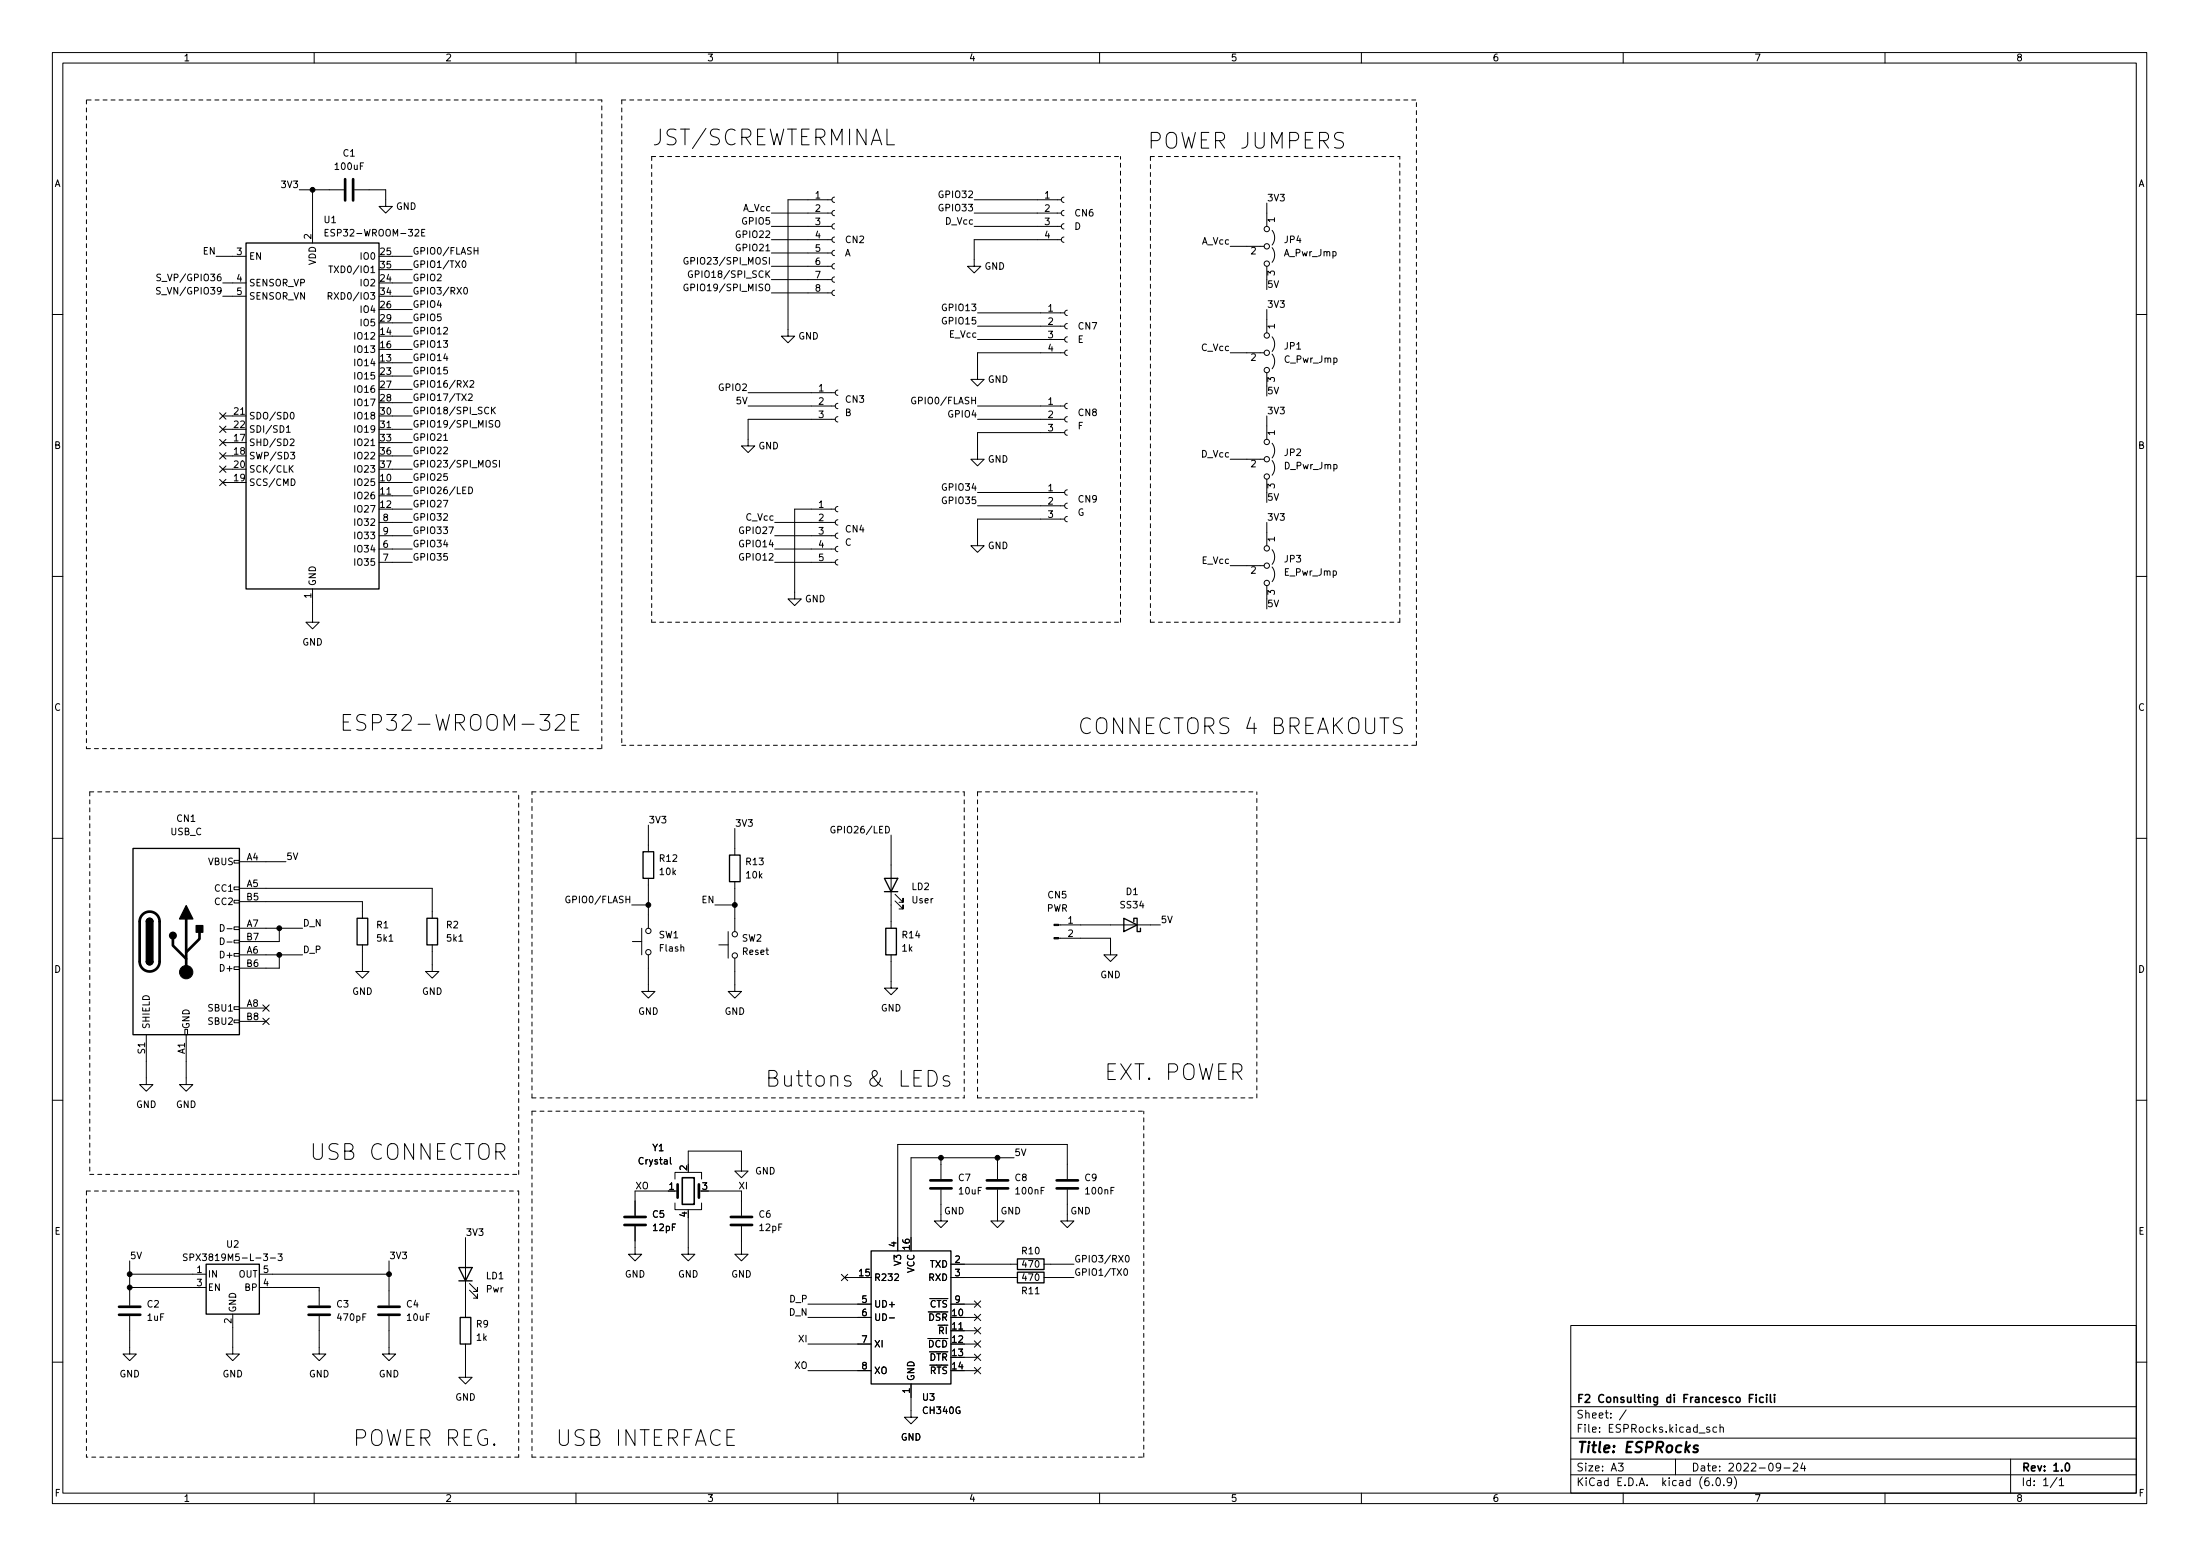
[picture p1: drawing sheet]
<svg xmlns="http://www.w3.org/2000/svg" width="420mm" height="297mm" viewBox="0 0 420 297" stroke-linecap="round" stroke-linejoin="round" font-family="sans-serif">
<g fill="none" stroke="#000" stroke-width=".19">
<path d="M10 10h400v277h-400zM12 12h396v273h-396zM60 10v2M110 10v2M160 10v2M210 10v2M260 10v2M310 10v2M360 10v2M57.1 36.2h8.6M59.7 36.2v10.2M67.7 36.2h6v3.2h1.2l-1.2 1.3-1.3-1.3h1.3"/>
<path d="M158.9 38.1h-8.4v26.1h1.3l-1.3 1.2-1.3-1.2h1.3M159.4 37.6l-.4 .2-.1 .3 .1 .4 .4 .1M186.1 38.1h16.6M203.2 37.6l-.4 .2-.1 .3 .1 .4 .4 .1M241.9 38.8v4.4M30.6 54.9h-.5l-.2 .2 .1 .3 .6 .3v.3l-.2 .1h-.5M30.7 52.4l-.5-.1-.2 .2v.3l.6 .3 .1 .3-.3 .2-.4-.1M41.3 48.9h5.7M42.5 54h4.5M42.5 56.6h4.5M62.1 44.4h.4M62.7 56.5h.6l.1-.2-.1-.3-.6-.1v1.2"/>
<path d="M62.7 43.8h-.6v1.3h.6M62.8 50.8h.7M63 56.5l.4 .6M63.2 50.8v1.2M74.9 48.9h3.8M74.9 54h3.8M74.9 56.6h3.8M74.9 59.1h3.8M74.9 51.5h3.8M80.5 44.4h.5M81.1 43.8h-.6v1.3h.6M88.4 49.9l.2-.1a.68 .68 0 0 1 .4 .6 .68 .68 0 0 1-.4 .7l-.3-.5z"/>
<path d="M88.7 55l.2-.1a.68 .68 0 0 1 .4 .6 .68 .68 0 0 1-.4 .6l-.3-.4zM90.5 47.9h.8M91.3 47.3v1.2M131.3 54.3a.59 .59 0 0 0-.7 .6 .59 .59 0 0 0 .7 .5l.1-.4h-.2M131.3 49.2a.59 .59 0 0 0-.7 .6 .59 .59 0 0 0 .7 .6l.1-.5h-.2M132.2 51.8a.59 .59 0 0 0-.7 .5 .59 .59 0 0 0 .7 .6v-.5h-.2M147.3 45.8h11.6M147.3 43.2h11.6M147.3 40.7h11.6M147.3 55.9h11.6M147.3 53.4h11.6M147.3 50.8h11.6"/>
<path d="M147.3 48.3h11.6M159.4 55.4l-.4 .2-.1 .3 .1 .4 .4 .1M159.4 52.9l-.4 .1-.1 .4 .1 .3 .4 .2M159.4 50.3l-.4 .2-.1 .3 .1 .4 .4 .1M159.4 47.8l-.4 .1-.1 .4 .1 .4 .4 .1M159.4 45.2l-.4 .2-.1 .4 .1 .3 .4 .2M159.4 42.7l-.4 .2-.1 .3 .1 .4 .4 .1M159.4 40.2l-.4 .1-.1 .4 .1 .3 .4 .2M186.1 43.2h16.6M186.1 40.7h16.6M186.7 59.7h16.6M202.7 45.8h-16.6v5h1.2l-1.2 1.3-1.3-1.3h1.3"/>
<path d="M203.2 45.2l-.4 .2-.1 .4 .1 .3 .4 .2M203.2 42.7l-.4 .2-.1 .3 .1 .4 .4 .1M203.2 40.2l-.4 .1-.1 .4 .1 .3 .4 .2M203.8 59.2l-.3 .2-.2 .3 .2 .4 .3 .1M234.9 47h6.5M241.9 50.8v2.6M241.9 59.1v4.4M242.9 44a2.26 2.26 0 0 1 0 2.8M242.9 47.3a2.26 2.26 0 0 1 0 2.8M10 60h2M41.9 78.8l1.3 1.2M42.5 79.4h4.5"/>
<path d="M43.2 78.8l-1.3 1.2M55.6 78.8l.1-.1a.68 .68 0 0 1 .5 .7 .68 .68 0 0 1-.5 .6l-.3-.5zM74.9 79.4h3.8M74.9 66.7h3.8M74.9 74.3h3.8M74.9 69.3h3.8M74.9 61.6h3.8M74.9 76.9h3.8M74.9 64.2h3.8M74.9 71.8h3.8M89.5 75.3l.4-.1 .3 .4-.8 .9h.8M89.8 72.8l.4-.1 .3 .3-.8 .9h.8"/>
<path d="M93.9 77.7v1.3M94.1 78.3l.5 .7M94.6 77.7l-.7 .8M142.9 77.5h16.6M142.9 75h16.6M160 79.5l-.3 .2-.2 .3 .2 .4 .3 .2M160 77l-.3 .1-.2 .4 .2 .4 .3 .1M160 74.5l-.3 .1-.2 .4 .2 .3 .3 .2M174.8 75.9a.59 .59 0 0 0-.7 .6 .59 .59 0 0 0 .7 .5l.1-.4h-.3M186.7 77.5h16.6M186.7 64.8h16.6M186.7 62.3h16.6"/>
<path d="M203.3 67.3h-16.6v5.1h1.3l-1.3 1.3-1.3-1.3h1.3M203.8 79.5l-.3 .2-.2 .3 .2 .4 .3 .2M203.8 77l-.3 .1-.2 .4 .2 .4 .3 .1M203.8 66.8l-.3 .2-.2 .3 .2 .4 .3 .2M203.8 64.3l-.3 .1-.2 .4 .2 .4 .3 .1M203.8 61.8l-.3 .1-.2 .4 .2 .3 .3 .2M234.9 67.3h6.5M241.9 71.2v2.5M241.9 79.4v4.5M242.9 64.3a2.26 2.26 0 0 1 0 2.8M242.9 67.6a2.26 2.26 0 0 1 0 2.8M408 60h2"/>
<path d="M41.9 91.5l1.3 1.2M41.9 86.4l1.3 1.2M41.9 89l1.3 1.2M41.9 83.9l1.3 1.2M41.9 81.3l1.3 1.3M42.5 82h1.9M42.5 92.1h1.9M42.5 89.6h1.9M42.5 87h1.9M42.5 84.5h1.9M43.2 91.5l-1.3 1.2M43.2 86.4l-1.3 1.2"/>
<path d="M43.2 89l-1.3 1.2M43.2 83.9l-1.3 1.2M43.2 81.3l-1.3 1.3M54.7 81.6l.4-.3v1.2M54.7 82.5h.7M55.4 83.9l.5-.1 .3 .4-.8 .9h.8M55.4 89.4l.6 .7M55.5 86.3h.8l-.4 .5 .3 .1v.6l-.2 .1-.5-.1M55.6 91.4a.64 .64 0 0 1 .7 .7 .64 .64 0 0 1-.7 .6zM56 88.9l-.7 .7M72.4 94.7h6.3M72.4 82h6.3"/>
<path d="M72.4 99.7h6.3M74.9 97.2h3.8M74.9 92.1h3.8M74.9 89.6h3.8M74.9 87h3.8M74.9 84.5h3.8M84.7 84.1h.8M89.5 93a.64 .64 0 0 1 .8 .6 .64 .64 0 0 1-.8 .6zM94.8 80.3h.1a.43 .43 0 0 1 .5 .4v.4a.42 .42 0 0 1-.4 .5 .42 .42 0 0 1-.4-.5zM94.8 88l-.4-.1-.2 .1v.4l.5 .2 .1 .3-.2 .3-.5-.1M95.4 87.9v1.3M148 99.7h11.5"/>
<path d="M159.5 80h-16.6v5.1h1.2l-1.2 1.3-1.3-1.3h1.3M159.5 97.2h-7.7v17.1h1.2l-1.2 1.3-1.3-1.3h1.3M160 99.2l-.3 .2-.2 .3 .2 .4 .3 .1M160 96.7l-.3 .1-.2 .4 .2 .4 .3 .1M186.7 80h16.6M186.7 96.6h16.6M186.7 94h16.6M203.3 99.1h-16.6v5.1h1.3l-1.3 1.2-1.3-1.2h1.3M203.3 82.6h-16.6v5.1h1.3l-1.3 1.2-1.3-1.2h1.3M203.8 82.1l-.3 .1-.2 .4 .2 .3 .3 .2M203.8 98.6l-.3 .1-.2 .4 .2 .4 .3 .1M203.8 96l-.3 .2-.2 .4 .2 .3 .3 .2"/>
<path d="M203.8 93.5l-.3 .2-.2 .3 .2 .4 .3 .1M234.9 87.7h6.5M241.9 91.5v2.5M241.9 99.7v4.5M242.9 84.6a2.26 2.26 0 0 1 0 2.8M242.9 87.9a2.26 2.26 0 0 1 0 2.8M10 110h2M59.7 112.4v6.4h1.3l-1.3 1.3-1.3-1.3h1.3M72.4 104.8h6.3M72.4 107.4h6.3M72.4 102.3h6.3M148 104.8h11.5"/>
<path d="M148 107.4h11.5M148 102.3h11.5M160 106.8l-.3 .2-.2 .4 .2 .3 .3 .2M160 104.3l-.3 .2-.2 .3 .2 .4 .3 .1M160 101.8l-.3 .1-.2 .4 .2 .3 .3 .2M234.9 108h6.5M241.9 111.8v2.5M242.9 104.9a2.26 2.26 0 0 1 0 2.8M242.9 108.2a2.26 2.26 0 0 1 0 2.8M408 110h2M106.1 136.7l.5-.3h.7a.81 .81 0 0 1 .4 1.3l-1.7 1.7h1.8M109.1 137.8h1"/>
<path d="M110.6 136.4h-1.5v3h1.5M267.8 137.2l-1.1-.2a.73 .73 0 0 0-.6 .8 .73 .73 0 0 0 .6 .7 1.09 1.09 0 0 1 1.1 .7 .76 .76 0 0 1-.6 .8l-1.1-.1M123.8 157.5v5.1M140.3 158.2v5M159.4 157.8a.59 .59 0 0 0-.7 .6 .59 .59 0 0 0 .7 .6l.1-.5h-.3M170.2 159.4v17.8M10 160h2M42.1 176.5a.64 .64 0 0 1 .7 .6 .64 .64 0 0 1-.7 .7zM42.1 179a.64 .64 0 0 1 .7 .7 .64 .64 0 0 1-.7 .6zM43.4 177.3h.9M43.4 179.8h.9M44.7 179.5h1v.5h-1z"/>
<path d="M44.7 176.9h1v.6h-1zM44.7 171.9h1v.5h-1zM44.7 169.3h1v.5h-1zM44.7 164.2h1v.6h-1zM45.7 164.5h8.9M45.7 169.6h36.8v5.7M45.7 177.2h12.1M45.7 172.1h23.5v3.2M53.3 177.2v2.5h-7.6M108.8 171.1a.59 .59 0 0 0-.8 .6 .59 .59 0 0 0 .8 .6v-.5h-.2M120.6 172.8h3.2M120.8 179.7h1.8"/>
<path d="M122.6 177.2v5.1M123.8 167.7v9.5M136.5 172.8h3.8M139.1 177.8v5.1M140.3 168.3v9.5M170.9 172l1.6 1.5v-.7v.7h-.8M170.9 170.7l1.6 1.5v-.7v.7h-.8M202.2 179.1h9.9v3.2h1.3l-1.3 1.3-1.3-1.3h1.3M202.2 176.6h19.4M408 160h2M27.9 197.5v9.5h1.3l-1.3 1.3-1.2-1.3h1.2M35.3 196.5h.5v1h-.5z"/>
<path d="M35.6 197.5v9.5h1.2l-1.2 1.3-1.3-1.3h1.3M44.7 194.7h1v.5h-1zM44.7 192.2h1v.5h-1zM44.7 184.6h1v.5h-1zM44.7 182h1v.5h-1zM45.7 182.3h12.1M45.7 192.4h5.1M45.7 195h5.1M50.2 191.8l1.2 1.3M50.2 194.4l1.2 1.2M51.4 191.8l-1.2 1.3M51.4 194.4l-1.2 1.2"/>
<path d="M53.3 182.3v2.5h-7.6M69.2 180.4v5.1h1.3l-1.3 1.2-1.3-1.2h1.3M82.5 180.4v5.1h1.3l-1.3 1.2-1.2-1.2h1.2M123.8 182.3v7h1.3l-1.3 1.2-1.2-1.2h1.2M137.3 180.4h1.8M140.3 182.9v6.4h1.3l-1.3 1.2-1.2-1.2h1.2M170.2 182.3v6.3h1.2l-1.2 1.3-1.3-1.3h1.3M10 210h2M177.3 204.3h.7a1.64 1.64 0 0 1 .7 2.6l-.3 .3-.4 .1h-.7zM181.3 205.5l-.7-.2-.3 .2-.2 .3 .2 .4 1 .3 .1 .3-.1 .4-.3 .1-.9-.1M408 210h2M35.7 239.4h-.4l-.2 .1v.4l.5 .2 .1 .3-.2 .2h-.5"/>
<path d="M53.1 239.4h.8l-.4 .5 .3 .1v.5l-.2 .1-.5-.1M88.9 236.3v15.2M121.3 234.1v5.3h1.3l-1.3 1.3-1.3-1.3h1.3M127.6 227.4h-6.3v4.7M128 221v1l.2 .2M128.9 229.7v1.2h5.1v-1.2M128.9 225.1v-1.3h5.1v1.3M128.9 227.4h.5M131.4 222.3v-2.6h10.2v3.9h1.3l-1.3 1.2-1.3-1.2h1.3M131.4 232.4v7h1.3l-1.3 1.3-1.2-1.3h1.2M133.5 227.4h.5M135.3 227.4h6.3v4.7"/>
<path d="M141.6 234.1v5.3h1.3l-1.3 1.3-1.3-1.3h1.3M179.7 227.1v6h1.3l-1.3 1.3-1.3-1.3h1.3M179.7 221v4.1M190.5 227.1v6h1.3l-1.3 1.3-1.3-1.3h1.3M190.5 221v4.1M193.7 221h-19.7v15.3M203.8 227.1v6h1.3l-1.3 1.3-1.2-1.3h1.2M203.8 225.1v-6.6h-32.4v20.3M215 239.8l.2-.1a.68 .68 0 0 1 .5 .6 .68 .68 0 0 1-.5 .6l-.3-.5zM24.8 251.2v7.3h1.2l-1.2 1.3-1.3-1.3h1.3M24.8 240.7v8.5M24.8 243.2h14.6"/>
<path d="M24.8 245.8h14.6M36.3 240h.6l.1-.2v-.3l-.7-.1v1.2M44.4 250.9v7.6h1.3l-1.3 1.3-1.2-1.3h1.2M49.5 245.8h11.5v3.4M49.5 243.2h24.8M51.6 240.2h1M61 251.2v7.3h1.2l-1.2 1.3-1.3-1.3h1.3M74.3 251.2v7.3h1.3l-1.3 1.3-1.3-1.3h1.3M74.3 240.7v8.5M88.9 256.6v6.3h1.3l-1.3 1.3-1.3-1.3h1.3M89.7 246.3l1.5 1.5v-.7v.7h-.8M89.7 245l1.5 1.5v-.7v.7h-.8"/>
<path d="M154.3 249h12.1M154.3 251.5h12.1M154.3 256.6h12.1M160.7 243.3l1.2 1.2M161.3 243.9h2.5M161.9 243.3l-1.2 1.2M169.9 251.6h.9M181.6 243.9h12.7M181.6 241.3h12.7M181.6 254h5.1M181.6 249h5.1M184.1 251.5h2.6"/>
<path d="M184.1 256.6h2.6M184.1 259.1h2.6M186.1 248.3l1.2 1.3M186.1 256l1.2 1.2M186.1 258.5l1.2 1.2M186.1 250.9l1.2 1.2M186.1 253.4l1.2 1.2M187.3 248.3l-1.2 1.3M187.3 256l-1.2 1.2M187.3 258.5l-1.2 1.2M187.3 250.9l-1.2 1.2M187.3 253.4l-1.2 1.2"/>
<path d="M199.4 243.9h5.7M199.4 241.3h5.7M214.7 242.3l.2-.1a.68 .68 0 0 1 .5 .6 .68 .68 0 0 1-.5 .7l-.3-.5zM300 253h108v32h-108zM10 260h2M154.3 261.7h12.1M174 264.2v6.3h1.3l-1.3 1.3-1.3-1.3h1.3M184.1 261.7h2.6M186.1 261l1.2 1.3M187.3 261l-1.2 1.3M300 278.5h108M300 274.5h108"/>
<path d="M300 268.5h108M309.1 279.3h.9l-.5 .6 .4 .1v.7l-.2 .1-.6-.1M310.6 269.1l-1.3 2M320 278.5v3M326.5 272.5l-.4-.1-.2 .2 .1 .2 .5 .2v.3h-.6M327.9 272.5l-.5-.1-.3 .3 .2 .6h.6M328.5 272.6l.2-.2 .4 .1v.9M328.5 271.9v1.5M340.1 280l-.3 .2h-.3l-.3-.2 .2-.6 .4-.1 .2 .2a.99 .99 0 0 1-.4 1.3h-.2M342.5 279.5l.6-.2 .2 .2 .1 .2-1 1.1h1M344.3 279.2l-.4 1.1h1M344.6 279.8v1"/>
<path d="M384 278.5v6.5M408 260h2M60 285v2M110 285v2M160 285v2M210 285v2M260 285v2M300 281.5h108M310 285v2M327.1 283.5v.1M327.9 282.2l.2-.1a.8 .8 0 0 1 .5 .8 .8 .8 0 0 1-.5 .7 1 1 0 0 1-.2-1.4zM329.2 283.5v.1"/>
<path d="M330.7 282.8l-.3 .2h-.3l-.2-.2 .1-.6 .4-.1 .2 .2a.99 .99 0 0 1-.3 1.3h-.3M331.2 281.9a1.72 1.72 0 0 1 0 2.3M340.7 280.2h1.2M360 285v2M392.9 282l-1.3 2M393.3 282.5l.4-.4v1.5M393.3 283.6h.8"/>
<circle cx="241.9" cy="43.7" r=".51"/>
<circle cx="241.9" cy="50.3" r=".51"/>
<circle cx="241.9" cy="47" r=".51"/>
<circle cx="241.9" cy="67.3" r=".51"/>
<circle cx="241.9" cy="64" r=".51"/>
<circle cx="241.9" cy="70.6" r=".51"/>
<circle cx="241.9" cy="87.7" r=".51"/>
<circle cx="241.9" cy="91" r=".51"/>
<circle cx="241.9" cy="84.4" r=".51"/>
<circle cx="241.9" cy="108" r=".51"/>
<circle cx="241.9" cy="111.3" r=".51"/>
<circle cx="241.9" cy="104.7" r=".51"/>
<circle cx="123.8" cy="177.7" r=".51"/>
<circle cx="140.3" cy="178.3" r=".51"/>
<circle cx="123.8" cy="181.8" r=".51"/>
<circle cx="140.3" cy="182.4" r=".51"/>
</g>
<path d="M130.3 224.8h2.3v5.1h-2.3zM334.1 266.9h.5M334.8 266.2h-.7v1.5M335.4 266.2v.2M335.4 266.7v1M336.8 266.8l-.5-.1-.3 .3 .2 .6h.6M337.4 266.2v.2M337.4 266.7v1M338.1 266.2v1.3l.2 .2M338.9 266.2v.2M338.9 266.7v1M394.6 279.4l.2-.1a.8 .8 0 0 1 .5 .8 .8 .8 0 0 1-.5 .7 1 1 0 0 1-.2-1.4z" fill="none" stroke="#000" stroke-width=".3"/>
<path d="M324.3 276a.49 .49 0 0 0-.8 .3l.2 .3 .5 .1 .1 .2-.4 .3-.5-.1" fill="none" stroke="#000" stroke-width=".4"/>
<g fill="none" stroke="#000" stroke-width=".51">
<path d="M65.9 34.2v4.1M67.4 34.2v4.1M27.2 174.6a1.91 1.91 0 0 1 2.1-.4 1.91 1.91 0 0 1 1.2 1.7v7.7a1.91 1.91 0 0 1-1.9 1.9 1.91 1.91 0 0 1-1.9-1.9v-7.8l.1-.7zM33 179.2v1.3l2.6 2.5M35.6 175.4v10.2M38.1 178v1.2l-2.5 2.6M119.3 233.8h4M119.3 232.3h4M129.4 226.1v2.5M133.5 226.1v2.5M139.6 233.8h4M139.6 232.3h4"/>
<path d="M177.7 226.9h4M177.7 225.3h4M188.5 226.9h4M188.5 225.3h4M201.8 226.9h4.1M201.8 225.3h4.1M22.7 251h4.1M22.7 249.5h4.1M58.9 251h4.1M58.9 249.5h4.1M72.3 251h4M72.3 249.5h4"/>
</g>
<g fill="none" stroke="#000" stroke-width=".25">
<path d="M47 46.4h25.4v66h-25.4zM25.4 162h20.3v35.5h-20.3zM27.9 175.9a.64 .64 0 0 1 .7-.6 .64 .64 0 0 1 .6 .6M68.2 175.3h2v5.1h-2zM81.5 175.3h2.1v5.1h-2.1zM122.8 162.6h2v5.1h-2zM139.3 163.2h2.1v5.1h-2.1zM168.9 167.7h2.5l-1.2 2.5zM168.9 170.2h2.5M169.2 177.2h2v5.1h-2zM214.6 175.3l2.6 1.3-2.6 1.2zM216.5 175.9v-.6h.7v2.5h.6v-.6"/>
<path d="M27.9 183.6a.64 .64 0 0 0 .7 .6 .64 .64 0 0 0 .6-.6M166.4 238.8h15.2v25.4h-15.2zM39.4 241.3h10.1v9.6h-10.1zM87.6 242h2.6l-1.3 2.5zM87.6 244.5h2.6M87.9 251.5h2v5.1h-2zM194.3 242.9h5.1v2h-5.1zM194.3 240.3h5.1v2.1h-5.1z"/>
</g>
<g fill="#000" stroke="#000" stroke-width=".25">
<path d="M28.1 175.5a.64 .64 0 0 1 .7-.2 .64 .64 0 0 1 .4 .6h-1.3zM35.6 172.9l1.2 2.5h-2.5zM37.5 176.7h1.2v1.3h-1.2zM27.9 183.6h1.3a.64 .64 0 0 1-.6 .6 .64 .64 0 0 1-.7-.6zM27.9 175.9h1.3v7.7h-1.3z"/>
<circle cx="33" cy="178.6" r=".63"/>
</g>
<g fill="#000" stroke="#000" stroke-width=".19">
<path d="M201.3 179h.9v.2h-.9zM201.3 176.4h.9v.3h-.9z"/>
<circle cx="59.7" cy="36.2" r=".46"/>
<circle cx="53.3" cy="177.2" r=".46"/>
<circle cx="123.8" cy="172.8" r=".46"/>
<circle cx="140.3" cy="172.8" r=".46"/>
<circle cx="35.6" cy="185.6" r="1.27"/>
<circle cx="53.3" cy="182.3" r=".46"/>
<circle cx="179.7" cy="221" r=".46"/>
<circle cx="190.5" cy="221" r=".46"/>
<circle cx="24.8" cy="245.8" r=".46"/>
<circle cx="24.8" cy="243.2" r=".46"/>
<circle cx="74.3" cy="243.2" r=".46"/>
</g>
<g fill="none" stroke="#000" stroke-width=".19" stroke-dasharray=".8 .8">
<path d="M16.5 19.1v123.8M114.9 19.1h-98.4M118.7 19.1v123.2M118.7 19.1h151.8M124.5 29.9v88.9M124.5 29.9h89.5M219.7 29.9h47.6M219.7 29.9v88.9M124.5 118.8h89.5M214 118.8v-88.9M219.7 118.8h47.6M267.3 118.8v-88.9"/>
<path d="M16.5 142.9h98.4M17.1 151.2h82M17.1 151.2v73M101.6 151.2h82.5M114.9 142.9v-123.8M118.7 142.3h151.8M184.1 151.2v58.4M186.7 151.2v58.4M186.7 151.2h53.3M270.5 142.3v-123.2M101.6 209.6v-58.4M101.6 209.6h82.5"/>
<path d="M101.6 212.1v66.1M101.6 212.1h116.8M186.7 209.6h53.3M240 209.6v-58.4M16.5 227.4v50.8M16.5 227.4h82.6M17.1 224.2h82M99.1 224.2v-73M99.1 227.4v50.8M99.1 278.2h-82.6M101.6 278.2h116.8M218.4 278.2v-66.1"/>
</g>
<g font-size="4.2">
<text x="124.5" y="27.8">JST/SCREWTERMINAL</text>
<text x="219.1" y="28.4">POWER JUMPERS</text>
<text x="64.8" y="139.5">ESP32-WROOM-32E</text>
<text x="205.7" y="140.2">CONNECTORS 4 BREAKOUTS</text>
<text x="146" y="207.5">Buttons &amp; LEDs</text>
<text x="210.8" y="206.2">EXT. POWER</text>
<text x="59.1" y="221.5">USB CONNECTOR</text>
<text x="67.3" y="276.1">POWER REG.</text>
<text x="106" y="276.1">USB INTERFACE</text>
</g>
<text font-size="2.8" x="301" y="277.3">Title: ESPRocks</text>
<g font-size="2.1">
<text x="301" y="267.8">F2 Consulting di Francesco Ficili</text>
<text x="301" y="273.5">File: ESPRocks.kicad_sch</text>
<text x="301" y="270.8">Sheet: /</text>
<text x="301" y="280.9">Size: A3</text>
<text x="323" y="280.9">Date: 2022-09-24</text>
<text x="386" y="280.9">Rev: 1.0</text>
<text x="301" y="283.7">KiCad E.D.A. kicad (6.0.9)</text>
<text x="386" y="283.7">Id: 1/1</text>
</g>
<g font-size="1.8">
<text x="35" y="11.7">1</text>
<text x="85" y="11.7">2</text>
<text x="135" y="11.7">3</text>
<text x="185" y="11.7">4</text>
<text x="235" y="11.7">5</text>
<text x="285" y="11.7">6</text>
<text x="335" y="11.7">7</text>
<text x="385" y="11.7">8</text>
<text x="65.5" y="29.9">C1</text>
<text x="10.3" y="35.7">A</text>
<text x="54" y="35.9">3V3</text>
<text x="64.1" y="32.4">100uF</text>
<text x="408.3" y="35.7">A</text>
<text x="75.6" y="40">GND</text>
<text x="141.9" y="40.3">A_Vcc</text>
<text x="155.7" y="37.9">1</text>
<text x="155.7" y="40.4">2</text>
<text x="179.7" y="40.3">GPIO33</text>
<text x="179.7" y="37.8">GPIO32</text>
<text x="199.5" y="37.9">1</text>
<text x="199.5" y="40.4">2</text>
<text x="205.3" y="41.3">CN6</text>
<text x="241.9" y="38.4">3V3</text>
<text x="59.4" y="45.6" transform="rotate(-90 59.4 45.6)">2</text>
<text x="61.9" y="42.6">U1</text>
<text x="63.1" y="45.1">ESP32-WROOM-32E</text>
<text x="140.9" y="47.9">GPIO21</text>
<text x="140.9" y="45.4">GPIO22</text>
<text x="141.9" y="42.9">GPIO5</text>
<text x="155.7" y="43">3</text>
<text x="155.7" y="45.5">4</text>
<text x="161.5" y="46.4">CN2</text>
<text x="180.6" y="42.9">D_Vcc</text>
<text x="199.5" y="43">3</text>
<text x="199.5" y="45.5">4</text>
<text x="205.2" y="43.9">D</text>
<text x="229.5" y="46.7">A_Vcc</text>
<text x="243.5" y="42.4" transform="rotate(-90 243.5 42.4)">1</text>
<text x="245.3" y="46.4">JP4</text>
<text x="31.1" y="53.7">S_VP/GPIO36</text>
<text x="38.8" y="48.6">EN</text>
<text x="45.2" y="48.7">3</text>
<text x="45.2" y="53.8">4</text>
<text x="47.5" y="49.6">EN</text>
<text x="60.3" y="50.6" transform="rotate(-90 60.3 50.6)">VDD</text>
<text x="64" y="52.1">TXD0/IO1</text>
<text x="69" y="49.6">IO0</text>
<text x="72.7" y="53.8">24</text>
<text x="72.7" y="48.7">25</text>
<text x="72.7" y="51.2">35</text>
<text x="78.7" y="51.1">GPIO1/TX0</text>
<text x="78.7" y="53.7">GPIO2</text>
<text x="78.7" y="48.6">GPIO0/FLASH</text>
<text x="132.1" y="50.5">GPIO23/SPI_MOSI</text>
<text x="132.9" y="53">GPIO18/SPI_SCK</text>
<text x="155.7" y="48">5</text>
<text x="155.7" y="50.6">6</text>
<text x="155.7" y="53.1">7</text>
<text x="161.3" y="48.9">A</text>
<text x="188" y="51.5">GND</text>
<text x="238.9" y="48.6">2</text>
<text x="243.5" y="52.6" transform="rotate(-90 243.5 52.6)">3</text>
<text x="245.2" y="48.9">A_Pwr_Jmp</text>
<text x="31" y="56.2">S_VN/GPIO39</text>
<text x="45.2" y="56.3">5</text>
<text x="47.5" y="54.6">SENSOR_VP</text>
<text x="47.5" y="57.2">SENSOR_VN</text>
<text x="63.8" y="57.2">RXD0/IO3</text>
<text x="69" y="54.6">IO2</text>
<text x="69" y="59.7">IO4</text>
<text x="72.7" y="58.8">26</text>
<text x="72.7" y="56.3">34</text>
<text x="78.7" y="58.7">GPIO4</text>
<text x="78.7" y="56.2">GPIO3/RX0</text>
<text x="132.1" y="55.6">GPIO19/SPI_MISO</text>
<text x="155.7" y="55.7">8</text>
<text x="180.3" y="59.4">GPIO13</text>
<text x="200.2" y="59.5">1</text>
<text x="241.9" y="58.7">3V3</text>
<text x="241.9" y="54.9">5V</text>
<text x="68" y="64.8">IO12</text>
<text x="69" y="62.3">IO5</text>
<text x="72.7" y="63.9">14</text>
<text x="72.7" y="61.4">29</text>
<text x="78.7" y="63.8">GPIO12</text>
<text x="78.7" y="61.3">GPIO5</text>
<text x="152.4" y="64.8">GND</text>
<text x="180.3" y="61.9">GPIO15</text>
<text x="181.4" y="64.5">E_Vcc</text>
<text x="200.2" y="62">2</text>
<text x="200.2" y="64.6">3</text>
<text x="205.8" y="65.4">E</text>
<text x="206" y="62.9">CN7</text>
<text x="243.5" y="62.8" transform="rotate(-90 243.5 62.8)">1</text>
<text x="68" y="69.9">IO14</text>
<text x="68" y="67.3">IO13</text>
<text x="72.7" y="69">13</text>
<text x="72.7" y="66.5">16</text>
<text x="72.7" y="71.5">23</text>
<text x="78.7" y="66.4">GPIO13</text>
<text x="78.7" y="71.4">GPIO15</text>
<text x="78.7" y="68.9">GPIO14</text>
<text x="200.2" y="67.1">4</text>
<text x="229.5" y="67">C_Vcc</text>
<text x="238.9" y="68.9">2</text>
<text x="245.3" y="69.3">C_Pwr_Jmp</text>
<text x="245.3" y="66.7">JP1</text>
<text x="68" y="72.4">IO15</text>
<text x="68" y="75">IO16</text>
<text x="68" y="77.5">IO17</text>
<text x="72.7" y="74.1">27</text>
<text x="72.7" y="76.6">28</text>
<text x="78.7" y="74">GPIO16/RX2</text>
<text x="78.7" y="76.5">GPIO17/TX2</text>
<text x="137.5" y="74.6">GPIO2</text>
<text x="140.7" y="77.2">5V</text>
<text x="156.4" y="74.7">1</text>
<text x="156.4" y="77.3">2</text>
<text x="161.5" y="76.9">CN3</text>
<text x="174.9" y="77.2">GPIO0/FLASH</text>
<text x="188.6" y="73.1">GND</text>
<text x="200.2" y="77.3">1</text>
<text x="241.9" y="75.3">5V</text>
<text x="243.5" y="72.9" transform="rotate(-90 243.5 72.9)">3</text>
<text x="44.7" y="79.2">21</text>
<text x="44.7" y="81.7">22</text>
<text x="47.5" y="80">SDO/SD0</text>
<text x="47.5" y="82.6">SDI/SD1</text>
<text x="68" y="80">IO18</text>
<text x="68" y="82.6">IO19</text>
<text x="72.7" y="79.2">30</text>
<text x="72.7" y="81.7">31</text>
<text x="78.7" y="79.1">GPIO18/SPI_SCK</text>
<text x="78.7" y="81.6">GPIO19/SPI_MISO</text>
<text x="156.4" y="79.8">3</text>
<text x="161.4" y="79.4">B</text>
<text x="181.3" y="79.7">GPIO4</text>
<text x="200.2" y="79.8">2</text>
<text x="200.2" y="82.3">3</text>
<text x="205.8" y="82">F</text>
<text x="206" y="79.4">CN8</text>
<text x="241.9" y="79.1">3V3</text>
<text x="243.5" y="83.1" transform="rotate(-90 243.5 83.1)">1</text>
<text x="10.3" y="85.7">B</text>
<text x="44.7" y="84.2">17</text>
<text x="44.7" y="86.8">18</text>
<text x="44.7" y="89.3">20</text>
<text x="47.5" y="85.1">SHD/SD2</text>
<text x="47.5" y="87.7">SWP/SD3</text>
<text x="68" y="85.1">IO21</text>
<text x="68" y="87.7">IO22</text>
<text x="72.7" y="84.2">33</text>
<text x="72.7" y="86.8">36</text>
<text x="72.7" y="89.3">37</text>
<text x="78.7" y="89.2">GPIO23/SPI_MOSI</text>
<text x="78.7" y="86.7">GPIO22</text>
<text x="78.7" y="84.1">GPIO21</text>
<text x="144.8" y="85.8">GND</text>
<text x="188.6" y="88.3">GND</text>
<text x="229.5" y="87.3">D_Vcc</text>
<text x="238.9" y="89.2">2</text>
<text x="245.3" y="89.6">D_Pwr_Jmp</text>
<text x="245.3" y="87">JP2</text>
<text x="408.3" y="85.7">B</text>
<text x="44.7" y="91.9">19</text>
<text x="47.5" y="92.7">SCS/CMD</text>
<text x="47.5" y="90.2">SCK/CLK</text>
<text x="68" y="92.7">IO25</text>
<text x="68" y="95.3">IO26</text>
<text x="68" y="90.2">IO23</text>
<text x="72.7" y="91.9">10</text>
<text x="72.7" y="94.4">11</text>
<text x="78.7" y="94.3">GPIO26/LED</text>
<text x="78.7" y="91.8">GPIO25</text>
<text x="180.3" y="93.7">GPIO34</text>
<text x="200.2" y="93.8">1</text>
<text x="206" y="95.9">CN9</text>
<text x="241.9" y="95.6">5V</text>
<text x="243.5" y="93.2" transform="rotate(-90 243.5 93.2)">3</text>
<text x="68" y="97.8">IO27</text>
<text x="68" y="100.4">IO32</text>
<text x="72.7" y="96.9">12</text>
<text x="73.2" y="99.5">8</text>
<text x="78.7" y="101.9">GPIO33</text>
<text x="78.7" y="96.8">GPIO27</text>
<text x="78.7" y="99.4">GPIO32</text>
<text x="141.6" y="101.9">GPIO27</text>
<text x="142.5" y="99.4">C_Vcc</text>
<text x="156.4" y="96.9">1</text>
<text x="156.4" y="99.5">2</text>
<text x="161.5" y="101.6">CN4</text>
<text x="180.3" y="96.2">GPIO35</text>
<text x="200.2" y="96.3">2</text>
<text x="200.2" y="98.8">3</text>
<text x="205.8" y="98.5">G</text>
<text x="241.9" y="99.4">3V3</text>
<text x="68" y="105.4">IO34</text>
<text x="68" y="108">IO35</text>
<text x="68" y="102.9">IO33</text>
<text x="73.2" y="104.6">6</text>
<text x="73.2" y="107.1">7</text>
<text x="73.2" y="102">9</text>
<text x="78.7" y="107">GPIO35</text>
<text x="78.7" y="104.5">GPIO34</text>
<text x="141.6" y="104.5">GPIO14</text>
<text x="141.6" y="107">GPIO12</text>
<text x="156.4" y="102">3</text>
<text x="156.4" y="104.6">4</text>
<text x="156.4" y="107.1">5</text>
<text x="161.4" y="104.2">C</text>
<text x="188.6" y="104.8">GND</text>
<text x="229.6" y="107.6">E_Vcc</text>
<text x="243.5" y="103.4" transform="rotate(-90 243.5 103.4)">1</text>
<text x="245.3" y="107.4">JP3</text>
<text x="60.3" y="111.9" transform="rotate(-90 60.3 111.9)">GND</text>
<text x="238.9" y="109.5">2</text>
<text x="243.5" y="113.6" transform="rotate(-90 243.5 113.6)">3</text>
<text x="245.3" y="109.9">E_Pwr_Jmp</text>
<text x="59.4" y="114.2" transform="rotate(-90 59.4 114.2)">1</text>
<text x="153.7" y="115">GND</text>
<text x="241.9" y="115.9">5V</text>
<text x="57.7" y="123.2">GND</text>
<text x="10.3" y="135.7">C</text>
<text x="408.3" y="135.7">C</text>
<text x="32.6" y="159.4">USB_C</text>
<text x="33.8" y="156.9">CN1</text>
<text x="123.8" y="157.2">3V3</text>
<text x="140.3" y="157.8">3V3</text>
<text x="159.8" y="159.1">GPIO26/LED</text>
<text x="39.8" y="165.1">VBUS</text>
<text x="47.1" y="164.2">A4</text>
<text x="54.6" y="164.2">5V</text>
<text x="126" y="164.5">R12</text>
<text x="126.1" y="167">10k</text>
<text x="142.5" y="165.1">R13</text>
<text x="142.6" y="167.7">10k</text>
<text x="41.2" y="170.2">CC1</text>
<text x="41.2" y="172.8">CC2</text>
<text x="47.1" y="169.3">A5</text>
<text x="47.1" y="171.9">B5</text>
<text x="108.9" y="172.4">GPIO0/FLASH</text>
<text x="134.1" y="172.4">EN</text>
<text x="174.2" y="169.9">LD2</text>
<text x="174.2" y="172.4">User</text>
<text x="200.2" y="171.5">CN5</text>
<text x="214.1" y="173.4">SS34</text>
<text x="215.1" y="170.9">D1</text>
<text x="47.1" y="176.9">A7</text>
<text x="47.1" y="179.5">B7</text>
<text x="57.8" y="176.9">D_N</text>
<text x="71.9" y="177.2">R1</text>
<text x="72.1" y="179.7">5k1</text>
<text x="85.3" y="177.2">R2</text>
<text x="85.4" y="179.7">5k1</text>
<text x="125.8" y="179.1">SW1</text>
<text x="141.7" y="179.7">SW2</text>
<text x="172.4" y="179.1">R14</text>
<text x="199.9" y="174">PWR</text>
<text x="204" y="176.3">1</text>
<text x="204" y="178.9">2</text>
<text x="221.6" y="176.2">5V</text>
<text x="10.3" y="185.7">D</text>
<text x="42.4" y="182.9">D+</text>
<text x="42.4" y="185.5">D+</text>
<text x="47.1" y="182">A6</text>
<text x="47.1" y="184.6">B6</text>
<text x="57.8" y="181.9">D_P</text>
<text x="126" y="181.6">Flash</text>
<text x="141.9" y="182.3">Reset</text>
<text x="172.3" y="181.6">1k</text>
<text x="408.3" y="185.7">D</text>
<text x="67.2" y="189.9">GND</text>
<text x="80.6" y="189.9">GND</text>
<text x="210.1" y="186.7">GND</text>
<text x="28.6" y="196.5" transform="rotate(-90 28.6 196.5)">SHIELD</text>
<text x="36.2" y="196.5" transform="rotate(-90 36.2 196.5)">GND</text>
<text x="40" y="193.1">SBU1</text>
<text x="40" y="195.6">SBU2</text>
<text x="47.1" y="192.2">A8</text>
<text x="47.1" y="194.7">B8</text>
<text x="121.9" y="193.7">GND</text>
<text x="138.4" y="193.7">GND</text>
<text x="168.2" y="193.1">GND</text>
<text x="27.7" y="201.1" transform="rotate(-90 27.7 201.1)">S1</text>
<text x="35.3" y="201.2" transform="rotate(-90 35.3 201.2)">A1</text>
<text x="26" y="211.5">GND</text>
<text x="33.6" y="211.5">GND</text>
<text x="124.6" y="219.7">Y1</text>
<text x="193.7" y="220.7">5V</text>
<text x="121.3" y="227">XO</text>
<text x="122.1" y="222.3">Crystal</text>
<text x="127.8" y="227.1">1</text>
<text x="131.2" y="223.4" transform="rotate(-90 131.2 223.4)">2</text>
<text x="134.1" y="227.1">3</text>
<text x="141" y="227">XI</text>
<text x="144.2" y="224.2">GND</text>
<text x="183.1" y="225.5">C7</text>
<text x="193.9" y="225.5">C8</text>
<text x="207.2" y="225.5">C9</text>
<text x="124.6" y="232.4">C5</text>
<text x="131.2" y="232.3" transform="rotate(-90 131.2 232.3)">4</text>
<text x="145" y="232.4">C6</text>
<text x="180.3" y="231.8">GND</text>
<text x="183.2" y="228">10uF</text>
<text x="191.1" y="231.8">GND</text>
<text x="194.1" y="228">100nF</text>
<text x="204.4" y="231.8">GND</text>
<text x="207.5" y="228">100nF</text>
<text x="10.4" y="235.7">E</text>
<text x="43.3" y="238.2">U2</text>
<text x="88.9" y="235.9">3V3</text>
<text x="124.8" y="235">12pF</text>
<text x="145.1" y="235">12pF</text>
<text x="171.2" y="238" transform="rotate(-90 171.2 238)">4</text>
<text x="173.7" y="238.5" transform="rotate(-90 173.7 238.5)">16</text>
<text x="195.2" y="239.4">R10</text>
<text x="408.4" y="235.7">E</text>
<text x="24.8" y="240.4">5V</text>
<text x="37.1" y="240.7">SPX3819M5-L-3-3</text>
<text x="37.6" y="243">1</text>
<text x="37.6" y="245.5">3</text>
<text x="39.6" y="243.9">IN</text>
<text x="45.5" y="243.9">OUT</text>
<text x="50.3" y="245.5">4</text>
<text x="50.3" y="243">5</text>
<text x="74.3" y="240.4">3V3</text>
<text x="92.9" y="244.2">LD1</text>
<text x="119.3" y="243.9">GND</text>
<text x="129.5" y="243.9">GND</text>
<text x="139.6" y="243.9">GND</text>
<text x="164.1" y="243.6">15</text>
<text x="166.9" y="244.5">R232</text>
<text x="172.1" y="241.5" transform="rotate(-90 172.1 241.5)">V3</text>
<text x="174.6" y="243" transform="rotate(-90 174.6 243)">VCC</text>
<text x="177.4" y="244.5">RXD</text>
<text x="177.6" y="242">TXD</text>
<text x="182.4" y="241.1">2</text>
<text x="182.4" y="243.6">3</text>
<text x="195.4" y="244.5">470</text>
<text x="195.4" y="242">470</text>
<text x="205.1" y="241">GPIO3/RX0</text>
<text x="205.1" y="243.5">GPIO1/TX0</text>
<text x="28.1" y="249.6">C2</text>
<text x="39.6" y="246.4">EN</text>
<text x="45.1" y="250.6" transform="rotate(-90 45.1 250.6)">GND</text>
<text x="46.8" y="246.4">BP</text>
<text x="64.3" y="249.6">C3</text>
<text x="77.7" y="249.6">C4</text>
<text x="92.9" y="246.7">Pwr</text>
<text x="150.8" y="251.1">D_N</text>
<text x="150.9" y="248.6">D_P</text>
<text x="164.6" y="248.7">5</text>
<text x="164.6" y="251.2">6</text>
<text x="166.9" y="249.6">UD+</text>
<text x="176.2" y="249.6">~{CTS}</text>
<text x="181.9" y="251.2">10</text>
<text x="182.4" y="248.7">9</text>
<text x="195.2" y="247.1">R11</text>
<text x="28.2" y="252.1">1uF</text>
<text x="44.2" y="252.6" transform="rotate(-90 44.2 252.6)">2</text>
<text x="64.6" y="252.1">470pF</text>
<text x="77.8" y="252.1">10uF</text>
<text x="91" y="253.4">R9</text>
<text x="91" y="255.9">1k</text>
<text x="152.6" y="256.2">XI</text>
<text x="164.6" y="256.3">7</text>
<text x="166.9" y="252.1">UD-</text>
<text x="166.9" y="257.2">XI</text>
<text x="175.9" y="257.2">~{DCD}</text>
<text x="176" y="252.1">~{DSR}</text>
<text x="178" y="254.7">~{RI}</text>
<text x="181.9" y="253.8">11</text>
<text x="181.9" y="256.3">12</text>
<text x="22.8" y="262.9">GND</text>
<text x="42.5" y="262.9">GND</text>
<text x="59" y="262.9">GND</text>
<text x="72.3" y="262.9">GND</text>
<text x="151.7" y="261.3">XO</text>
<text x="164.6" y="261.4">8</text>
<text x="166.9" y="262.3">XO</text>
<text x="174.6" y="263.7" transform="rotate(-90 174.6 263.7)">GND</text>
<text x="176.1" y="259.8">~{DTR}</text>
<text x="176.2" y="262.3">~{RTS}</text>
<text x="181.9" y="258.9">13</text>
<text x="181.9" y="261.4">14</text>
<text x="86.9" y="267.4">GND</text>
<text x="173.7" y="266" transform="rotate(-90 173.7 266)">1</text>
<text x="176.2" y="267.4">U3</text>
<text x="176.4" y="269.9">CH340G</text>
<text x="172" y="275">GND</text>
<text x="10.4" y="285.7">F</text>
<text x="35" y="286.7">1</text>
<text x="85" y="286.7">2</text>
<text x="135" y="286.7">3</text>
<text x="185" y="286.7">4</text>
<text x="235" y="286.7">5</text>
<text x="285" y="286.7">6</text>
<text x="335" y="286.7">7</text>
<text x="385" y="286.7">8</text>
<text x="408.4" y="285.7">F</text>
</g>
</svg>
